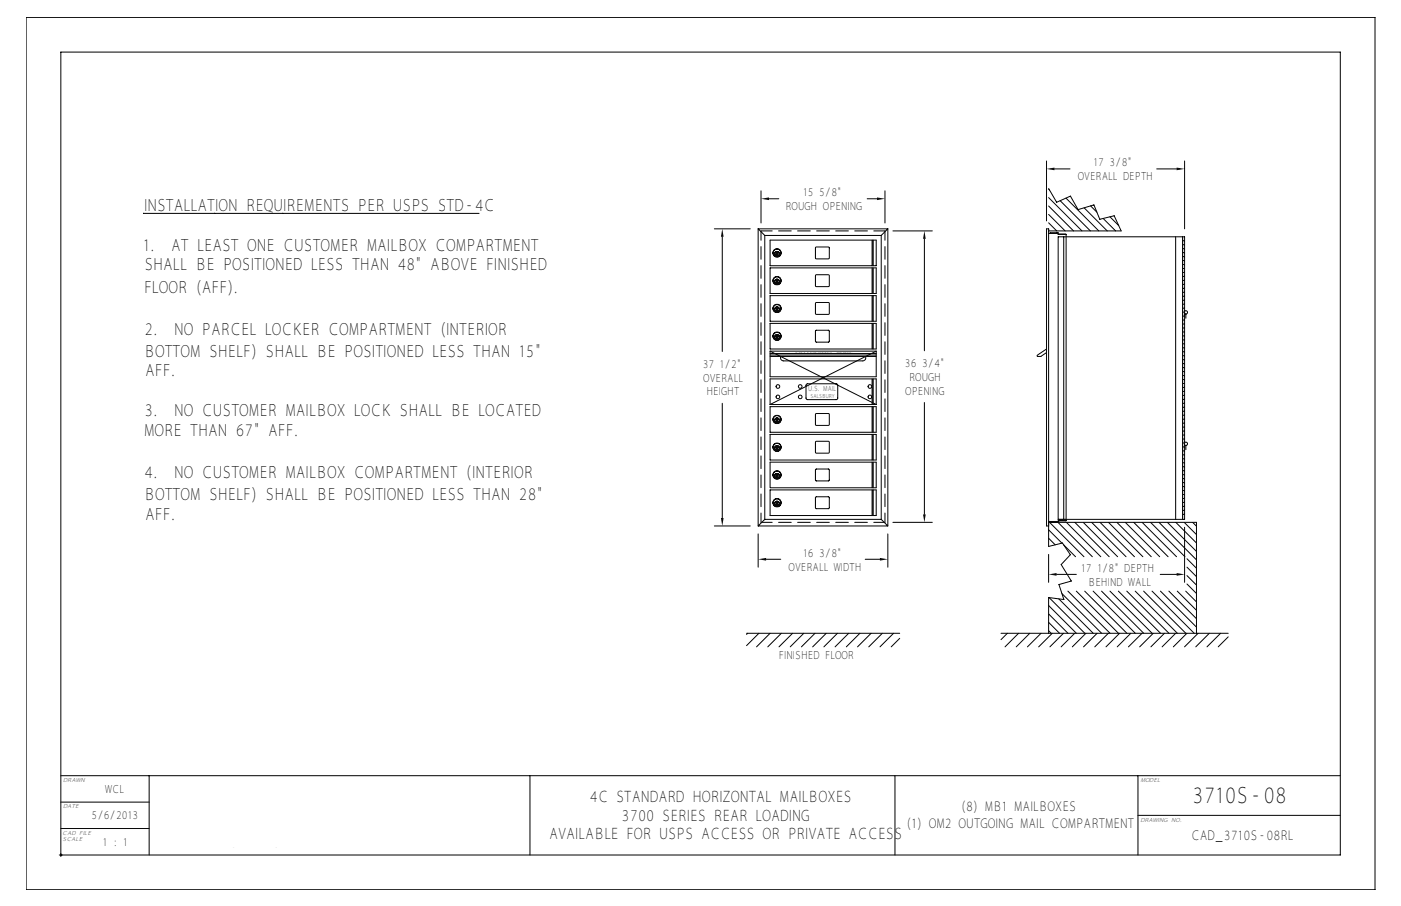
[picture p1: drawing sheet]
<svg xmlns="http://www.w3.org/2000/svg" width="432mm" height="279mm" viewBox="0 0 432 279" stroke-linecap="round" stroke-linejoin="round" font-family="sans-serif">
<g fill="none" stroke="#000" stroke-width=".31">
<path d="M8.1 5.4h415.7v269h-415.7zM234.6 58.9v9.9M272.8 58.9v9.9M322.5 49.6v18.5M323.2 58.3l.3 .3M323.2 58.1l2.5 4.3 4.2-1.9 2.4 4.1 4.9-1.4 1.8 4.4 4.4-1.1 2.2 4.7h-22.4M325 52.1h4.8M356.5 52.1h6.2M365.1 49.6v21M44.4 65.8h-.3h103.7M220.2 70.6h11M222.6 73v35.4"/>
<path d="M233.7 70.6h39.9M233.7 70.6v91.6M233.7 70.6l2 2M235.7 72.6v87.6h35.9M235.7 72.6h35.9M237 61.3h3M237.3 74.1h32.8v7.9h-32.8zM239 78h1M239.4 78l.2 .8zM239.5 77.5v1M251.4 76.3h4.1v3.4h-4.1zM267.3 61.3h3"/>
<path d="M268.8 74.1v7.9M269.1 74.1v7.9M271.6 72.6v87.6M273.6 70.6v91.6l-2-2M273.6 70.6l-2 2M275.2 71.2h12.2M284.9 73.7v34.5M323.2 68.7l2.5 2.5M323.2 66.1l5.1 5.1M323.2 63.5l7.7 7.7M323.2 60.9l10.3 10.3M323.7 72v-.2h2.4v.5h2.5"/>
<path d="M325.8 71.8v.2M325.8 71.8v.2h-2.6M326.1 73h39v87.2h-39zM326.4 72.3v-.1h2.1v.1M326.8 61.9l9.3 9.3M327.9 73v87.2M328.5 61.1l10.2 10.1M328.6 72.3l-.1 88.3h-2.1v-.1M334.1 64.1l7.2 7.1M336.1 63.5l2 1.9M340 67.4l3.9 3.8M342.1 66.9l2.7 2.7"/>
<path d="M362.3 73v87.2M364.5 73v87.2M364.5 79.1h.6M364.5 77.9h.6M364.5 76.7h.6M364.5 75.5h.6M364.5 74.2h.6M237.3 82.6h32.8v7.9h-32.8zM237.3 91.2h32.8v7.9h-32.8zM237.3 99.7h32.8v7.9h-32.8zM239 95.1h1M239 86.6h1"/>
<path d="M239.4 86.6l.2 .7zM239.4 95.2l.2 .7zM239.5 86.1v.9M239.5 94.6v1M251.4 93.4h4.1v3.5h-4.1zM251.4 84.8h4.1v3.5h-4.1zM268.8 82.6v7.9M268.8 91.2v7.9M268.8 99.7v7.9M269.1 82.6v7.9M269.1 91.2v7.9M269.1 99.7v7.9"/>
<path d="M364.5 99.9h.6M364.5 98.7h.6M364.5 97.5h.6M364.5 96.3h.6M364.5 95h.6M364.5 93.8h.6M364.5 92.6h.6M364.5 91.4h.6M364.5 90.1h.6M364.5 88.9h.6M364.5 87.7h.6M364.5 86.5h.6"/>
<path d="M364.5 85.3h.6M364.5 84h.6M364.5 82.8h.6M364.5 81.6h.6M364.5 80.4h.6M365.1 96a.51 .51 0 0 1 .7 0 .51 .51 0 0 1 0 .7 .51 .51 0 0 1-.7 0M365.5 96.8v1.3M237.3 109.9h32.8M237.3 108.3v7.9h32.8v-7.9M237.3 108.3l32.8 16.4M237.3 109.5h32.8M237.3 109h32.8"/>
<path d="M237.3 108.3h32.8M239 103.7h1M239.4 103.7l.2 .8zM239.5 103.2v1M240.7 109.9a.95 .95 0 0 0 .8 1.4h24.4a.95 .95 0 0 0 .9-1.4M248.6 118.5l9.3-.1 .3 .4v4.1l-.5 .3h-9l-.3-.4zM251.4 101.9h4.1v3.5h-4.1zM268.8 116.8v7.9M269.1 116.8v7.9M270.1 108.3l-32.8 16.4M322.5 107.6l-2.8 2.2 1.1 .1 1.7-1.2M364.5 119.5h.6"/>
<path d="M364.5 118.3h.6M364.5 117h.6M364.5 115.8h.6M364.5 114.6h.6M364.5 113.4h.6M364.5 112.2h.6M364.5 110.9h.6M364.5 109.7h.6M364.5 108.5h.6M364.5 107.3h.6M364.5 106h.6M364.5 104.8h.6"/>
<path d="M364.5 103.6h.6M364.5 102.4h.6M364.5 101.1h.6M222.6 124.4v35.4M237.3 124.7v-7.9h32.8v7.9M237.3 125.4h32.8v7.9h-32.8zM237.3 134h32.8v7.9h-32.8zM237.3 124.7h32.8M239 137.9h1M239 129.4h1M239.4 129.4v.7l.2-.7M239.4 138l.2 .7z"/>
<path d="M239.5 128.9v.9M239.5 137.4v1M251.4 136.2h4.1v3.5h-4.1zM251.4 127.6h4.1v3.5h-4.1zM268.8 125.4v7.9M268.8 134v7.9M269.1 125.4v7.9M269.1 134v7.9M284.9 124.1v34.5M364.5 139.1h.6M364.5 137.8h.6M364.5 136.6h.6"/>
<path d="M364.5 135.4h.6M364.5 134.2h.6M364.5 132.9h.6M364.5 131.7h.6M364.5 130.5h.6M364.5 129.3h.6M364.5 128h.6M364.5 126.8h.6M364.5 125.6h.6M364.5 124.4h.6M364.5 123.2h.6M364.5 121.9h.6"/>
<path d="M364.5 120.7h.6M365.1 136.5a.51 .51 0 0 1 .7 0 .51 .51 0 0 1 0 .7 .51 .51 0 0 1-.7 0M365.5 137.4v1.3M237.3 142.5h32.8v7.9h-32.8zM237.3 151.1h32.8v7.9h-32.8zM239 155h1M239 146.5h1M239.4 155.1l.2 .7zM239.4 146.5v.8l.2-.8M239.5 146v1M239.5 154.5v1M251.4 144.7h4.1v3.5h-4.1z"/>
<path d="M251.4 153.3h4.1v3.5h-4.1zM268.8 142.5v7.9M268.8 151.1v7.9M269.1 142.5v7.9M269.1 151.1v7.9M364.5 158.6h.6M364.5 157.4h.6M364.5 156.2h.6M364.5 154.9h.6M364.5 153.7h.6M364.5 152.5h.6M364.5 151.3h.6"/>
<path d="M364.5 150.1h.6M364.5 148.8h.6M364.5 147.6h.6M364.5 146.4h.6M364.5 145.2h.6M364.5 143.9h.6M364.5 142.7h.6M364.5 141.5h.6M364.5 140.3h.6M220.2 162.2h11M233.7 164.7v10.2M235.7 160.2l-2 2h39.9"/>
<path d="M236.1 172.5h4.5M266.7 172.5h4.5M273.6 164.7v10.2M275.2 161.1h12.2M323.2 162.2h-.7v-91.6h.7v97.9l4.3-1 2.4 3.6-2.8 3 3.1 5.1-3.8 1.1 1.5 4.6-4.7-.6v11M323.2 171v8.6M323.2 161.1h45.6v34.2M323.2 166l2 2M323.2 163.4l4.1 4.1M323.5 161.1l10.6 10.6M323.7 160.8v.2h2.1v-.2M325.6 177.1h6.1"/>
<path d="M326.1 161.1l10.6 10.6M327.9 168.1l3.6 3.6M328.6 160.5h-2.5v.5l-2.9-.2M328.7 161.1l10.6 10.6M331.3 161.1l10.6 10.6M333.9 161.1l10.6 10.6M336.5 161.1l10.6 10.6M339 161.1l10.6 10.6M341.6 161.1l10.6 10.6M344.2 161.1l10.6 10.6M346.8 161.1l10.6 10.6M349.4 161.1l10.6 10.6"/>
<path d="M352 161.1l10.6 10.6M354.6 161.1l10.6 10.6M357.2 161.1l11.6 11.6M357.6 177.1h5.1M359.8 161.1l9 9M362.4 161.1l6.4 6.4M365 161.1l3.8 3.8M365.1 162.6v17M365.8 177.5l3 2.9M365.8 174.9l3 2.9M365.8 172.3l3 2.9M367.6 161.1l1.2 1.2"/>
<path d="M230.1 195.3h47.2M230.4 195.3l-.3 .3M233.9 195.3l-3.8 3.8M237.4 195.3l-4.2 4.2M240.8 195.3l-4.2 4.2M244.3 195.3l-4.2 4.2M247.7 195.3l-4.2 4.2M251.2 195.3l-4.2 4.2M254.6 195.3l-4.1 4.2M258.1 195.3l-4.2 4.2M261.6 195.3l-4.2 4.2M265 195.3l-4.2 4.2"/>
<path d="M268.5 195.3l-4.2 4.2M271.9 195.3l-4.1 4.2M275.4 195.3l-4.2 4.2M277.3 196.9l-2.6 2.6M308.5 195.3h70M310.5 195.3l-2 2M313.9 195.3l-4.1 4.2M317.4 195.3l-4.2 4.2M320.9 195.3l-4.2 4.2M323.2 194.5l.8 .8M323.2 191.9l3.4 3.4M323.2 189.3l6 6"/>
<path d="M323.2 186.7l8.6 8.6M323.3 184.3l11.1 11M324.3 195.3l-4.2 4.2M326.3 184.7l10.6 10.6M327.3 183.1l12.2 12.2M327.8 195.3l-4.2 4.2M329.1 182.3l13 13M331.2 195.3l-4.2 4.2M331.7 182.3l13 13M334.3 182.3l13 13M334.7 195.3l-4.2 4.2M336.9 182.3l13 13"/>
<path d="M338.1 195.3l-4.1 4.2M339.5 182.3l13 13M341.6 195.3l-4.2 4.2M342.1 182.3l13 13M344.7 182.3l13 13M345.1 195.3l-4.2 4.2M347.3 182.3l13 13M348.5 195.3l-4.2 4.2M349.9 182.3l13 13M352 195.3l-4.2 4.2M352.5 182.3l13 13M355.1 182.3l13 13"/>
<path d="M355.4 195.3l-4.1 4.2M357.7 182.3l11.1 11.1M358.9 195.3l-4.2 4.2M360.3 182.3l8.5 8.5M362.4 195.3l-4.2 4.2M362.8 182.3l6 5.9M365.4 182.3l3.4 3.3M365.8 195.3l-4.2 4.2M365.8 180.1l3 2.9M369.3 195.3l-4.2 4.2M372.7 195.3l-4.2 4.2M376.2 195.3l-4.2 4.2"/>
<path d="M378.5 196.4l-3 3.1M18.8 239.2h144.5M46 239.2v24.5M163.3 239.2h112.5v24.5M163.3 239.2v24.5M275.8 239.2h137.3M350.7 239.2v24.5M18.8 255.5h27.2M18.8 247.4h27.2M53.8 243.6l1-.6 .9-.2h55.3a2.68 2.68 0 0 1 2.6 2.7v6.3a2.68 2.68 0 0 1-2.6 2.7h-55.3a2.68 2.68 0 0 1-2.7-2.7v-6.7zM54.1 243.9l.9-.6 .7-.1h55.3a2.3 2.3 0 0 1 2.3 2.3v6.3a2.3 2.3 0 0 1-2.3 2.3h-55.3a2.3 2.3 0 0 1-2.3-2.3v-6.7zM54.3 244.2l1.4-.6h55.3a1.91 1.91 0 0 1 1.9 1.9v6.3a1.91 1.91 0 0 1-1.9 1.9h-55.3a1.91 1.91 0 0 1-1.9-1.9v-6.3z"/>
<path d="M55 244.8l.7-.3h55.3l.6 .3 .3 .7v6.3l-.3 .7-.6 .3h-55.3l-.7-.3-.3-.7v-6.3zM55.1 249.8h1.2M55.1 249.4h5.9M55.1 246h56.5M55.1 245.6h56.5M55.1 251.7h56.5M55.1 251.4h56.5M55.1 246.4h1.7M55.1 246.8h1.4M55.1 247.2h1.3M55.1 247.5h1.2M55.1 247.9h1.2"/>
<path d="M55.1 248.3h1.2M55.1 248.7h1.4M55.1 249.1h1.6M55.1 250.2h1.3M55.1 250.6h1.4M55.1 251h1.8M55.1 245.2h56.4M55.1 252.1h56.4M55.6 244.9h55.5M55.6 252.4h55.5M55.7 244.9l-.4 .2-.2 .4v6.3l.2 .4 .4 .2M56.3 249.4a1.48 1.48 0 0 0 1.4 1.9"/>
<path d="M56.5 249.4l.2 1.1 .7 .5h3.9a1.52 1.52 0 0 0 1.2-1.4 1.52 1.52 0 0 0-1.2-1.5h-2.9l-.3-.3 .3-.3h2.3l.3 .4h1.5l-.1-1-.5-.5-4.2-.1a1.52 1.52 0 0 0-1.2 1.5 1.52 1.52 0 0 0 1.2 1.5h3l.3 .3-.3 .3h-2.3l-.3-.5M57.7 246.1a1.73 1.73 0 0 0-1.4 1.7 1.73 1.73 0 0 0 1.4 1.7M58.2 249.8h2.6M58.3 247.8h2.4M61.3 246.1a1.54 1.54 0 0 1 1.4 2h-.6l.4 .5 .2 1.1 1.9-3.5M62.2 246.4h2.3M62.3 248.3h1.2M62.5 246.8h1.8M62.6 248.7h.7M62.7 247.2h1.4M62.7 249.1h.4M62.7 247.5h1.2"/>
<path d="M62.7 247.9h1M64.2 251.1l.4-.9h2.7l.5 .9M64.2 251h3.5M64.4 250.6h3.1M64.8 246.3h2.4l2.5 4.7h-1.7l-.7-1.1h-2.7l-.6 1.1h-1.8zM66 247.3l.7 1.4h-1.5zM66 247.7l.3 .6h-.6zM67.3 246.2l2.4 4.4v-4.3M67.5 246.4h2.2M67.7 246.8h2M67.9 247.2h1.8M68.1 247.5h1.6"/>
<path d="M68.3 247.9h1.4M68.5 248.3h1.2M68.7 248.7h1M68.9 249.1h.8M69.1 249.4h.6M69.3 249.8h.4M69.9 246.3h1.5v3.6h3.9v1.1h-5.4zM71.6 246.8h3.9M71.6 247.2h3.7M71.6 247.5h3.7M71.6 247.9h3.7M71.6 248.3h3.7"/>
<path d="M71.6 248.7h3.8M75.5 251v-.4l.5 .5 .7 .2M75.8 246.4h-4.2v3h3.7M75.8 246.6l.9-.3h3.9l.7 .6 .2 1h-1.6l-.3-.4h-2.3l-.3 .3 .3 .3h3a1.52 1.52 0 0 1 1.2 1.5 1.52 1.52 0 0 1-1.2 1.4l-4.2-.1-.5-.4-.1-1.1h1.5l.3 .5h2.3l.3-.3-.3-.3h-2.9a1.56 1.56 0 0 1-.9-2.7zM76.7 246.1a1.75 1.75 0 0 0-1.5 1.2 1.75 1.75 0 0 0 .5 1.8h-4.1M77.2 249.8h2.6M77.4 249.4h2.2M77.5 247.5h2.1M77.5 247.9h2.1M80.3 246.1a1.54 1.54 0 0 1 1.4 2h-.7a1.77 1.77 0 0 1 .7 1.8 1.77 1.77 0 0 1-1.4 1.4M81.1 251h1.1M81.2 246.4h1"/>
<path d="M81.3 248.3h.9M81.5 250.6h.7M81.5 246.8h.7M81.5 248.7h.7M81.6 250.2h.6M81.6 247.2h.6M81.7 249.1h.5M81.7 249.8h.5M81.7 249.4h.5M81.7 247.5h.5M81.7 247.9h.5M82.2 246.3v4.7"/>
<path d="M84 247.4h2.6l.3 .4-.3 .3h-2.6zM84 249.2h2.6l.3 .4-.3 .3h-2.6zM84.2 247.6l2.5 .1-2.5 .2zM84.2 249.4l2.5 .2-2.5 .1zM87.1 246.1a1.62 1.62 0 0 1 1.3 2.4 1.69 1.69 0 0 1-1.2 2.8M87.1 246.3a1.44 1.44 0 0 1 1 2.3 1.49 1.49 0 0 1-.9 2.4h-4.8v-4.7h4.8M88 246.4h1.2M88.1 251h1.7M88.3 246.8h.9M88.4 250.6h1M88.5 248.3h.7M88.5 248.7h.7"/>
<path d="M88.5 247.2h.7M88.5 247.9h.7M88.5 247.5h.7M88.6 250.2h.7M88.6 249.1h.6M88.6 249.8h.6M88.6 249.4h.6M89.2 246.3v3.6a1.4 1.4 0 0 0 1.4 1.4M89.4 246.3h1.6v3.3l.3 .3 3-.1 .1-3.5h1.5l-.1 4.2-.5 .4-.6 .1-4.7-.1-.4-.4-.2-.6zM91.2 246.3l.1 3.4h2.9v-3.4M91.2 249.4h3M91.2 246.4h3"/>
<path d="M91.2 246.8h3M91.2 247.2h3M91.2 247.5h3M91.2 247.9h3M91.2 248.3h3M91.2 248.7h3M91.2 249.1h3M95.6 251h1.2M95.9 250.6h.9M96.1 250.2h.7M96.1 246.3v3.6a1.4 1.4 0 0 1-1.4 1.4M96.1 249.8h.7"/>
<path d="M96.1 249.4h.7M96.1 246.4h.7M96.1 246.8h.7M96.1 247.2h.7M96.1 247.5h.7M96.1 247.9h.7M96.1 248.3h.7M96.1 248.7h.7M96.1 249.1h.7M96.8 246.3v4.7M98.6 247.4h2.7l.2 1.1-.3 .2h-2.6zM98.8 247.6h2.4l.1 .8-2.5 .1z"/>
<path d="M98.8 247.9h2.5M98.8 248.3h2.5M98.8 250.2h2.5M98.8 250.6h2.5M98.8 251h2.5M101.3 250.2l-2.5-.1v.9M101.3 250.2v.8M101.8 246.1a1.4 1.4 0 0 1 1.4 1.4v1.1l1.6 .1M102.9 246.4l2.7 3.2v1.4M103 248.6v.2a.48 .48 0 0 0-.3 .5 .48 .48 0 0 0 .3 .4v1.3h-1.5v-.9l-.3-.2h-2.6v1.1h-1.6v-4.7h4.8l.9 .3a2.15 2.15 0 0 1 .3 2M103 246.3h2l1.6 1.8 1.6-1.8h2l-2.8 3.2v1.5h-1.6v-1.5zM103.1 249.4h2.4"/>
<path d="M103.1 249.1h2.1M103.2 247.2h.3M103.2 249.8h2.4M103.2 248.6l-.2 .7 .2 1.7M103.2 247.5h.6M103.2 247.9h1M103.2 248.3h1.3M103.2 250.2h2.4M103.2 250.6h2.4M103.2 251h2.4M105.2 246.1l1.4 1.6 1.4-1.6M105.4 246.4h2.4"/>
<path d="M105.8 246.8h1.7M106.1 247.2h1M106.4 247.5h.4M107.6 249.8h4M107.6 250.2h4M107.6 250.6h4M107.6 251h4M107.7 249.4h3.9M108 249.1h3.6M108.4 248.7h3.2M108.7 248.3h2.9M109 247.9h2.6"/>
<path d="M109.4 247.5h2.2M109.7 247.2h1.9M110 246.8h1.6M111 244.9l.4 .2 .2 .4v6.3l-.2 .4-.4 .2M111.6 246.4h-1.2l-2.8 3.2v1.4M350.7 251.4h62.4M18.3 263.7h394.8v-247.6h-394.3v248.1"/>
<circle cx="239.5" cy="78" r="1.28"/>
<circle cx="239.5" cy="78" r="1.19"/>
<circle cx="239.5" cy="78.3" r=".73"/>
<circle cx="239.5" cy="78.3" r=".7"/>
<circle cx="239.5" cy="78.3" r=".76"/>
<circle cx="239.5" cy="86.6" r="1.28"/>
<circle cx="239.5" cy="86.9" r=".7"/>
<circle cx="239.5" cy="95.4" r=".73"/>
<circle cx="239.5" cy="86.9" r=".73"/>
<circle cx="239.5" cy="95.1" r="1.28"/>
<circle cx="239.5" cy="95.4" r=".7"/>
<circle cx="239.5" cy="95.4" r=".76"/>
<circle cx="239.5" cy="86.9" r=".76"/>
<circle cx="239.5" cy="95.1" r="1.19"/>
<circle cx="239.5" cy="86.6" r="1.19"/>
<circle cx="239.5" cy="104" r=".73"/>
<circle cx="239.5" cy="104" r=".76"/>
<circle cx="239.5" cy="103.7" r="1.19"/>
<circle cx="239.5" cy="103.7" r="1.28"/>
<circle cx="239.5" cy="104" r=".7"/>
<circle cx="239.8" cy="119.2" r=".56"/>
<circle cx="246.6" cy="119.2" r=".56"/>
<circle cx="268.1" cy="119.2" r=".56"/>
<circle cx="239.5" cy="129.7" r=".7"/>
<circle cx="239.5" cy="129.4" r="1.28"/>
<circle cx="239.5" cy="138.2" r=".73"/>
<circle cx="239.5" cy="129.7" r=".73"/>
<circle cx="239.5" cy="137.9" r="1.28"/>
<circle cx="239.5" cy="138.2" r=".7"/>
<circle cx="239.5" cy="129.7" r=".76"/>
<circle cx="239.5" cy="138.2" r=".76"/>
<circle cx="239.5" cy="137.9" r="1.19"/>
<circle cx="239.5" cy="129.4" r="1.19"/>
<circle cx="239.8" cy="122.4" r=".56"/>
<circle cx="246.6" cy="122.4" r=".56"/>
<circle cx="268.1" cy="122.4" r=".56"/>
<circle cx="239.5" cy="155.3" r=".73"/>
<circle cx="239.5" cy="146.8" r=".73"/>
<circle cx="239.5" cy="155" r="1.19"/>
<circle cx="239.5" cy="146.5" r="1.19"/>
<circle cx="239.5" cy="146.5" r="1.28"/>
<circle cx="239.5" cy="155" r="1.28"/>
<circle cx="239.5" cy="146.8" r=".7"/>
<circle cx="239.5" cy="155.3" r=".7"/>
<circle cx="239.5" cy="146.8" r=".76"/>
<circle cx="239.5" cy="155.3" r=".76"/>
</g>
<path d="M322.5 52.1l2.5-.4v.8zM362.7 51.7l2.4 .4-2.4 .4zM222.6 70.6l.4 2.4h-.8zM234.6 61.3l2.4-.4v.8zM270.3 60.9l2.5 .4-2.5 .4zM284.9 71.2l.4 2.5h-.8zM222.2 159.8h.8l-.4 2.4zM284.5 158.6h.8l-.4 2.5zM233.7 172.5l2.4-.4v.8zM271.2 172.1l2.4 .4-2.4 .4zM323.2 177.1l2.4-.4v.8zM362.7 176.7l2.4 .4-2.4 .4z" fill="#000"/>
<path d="M234.6 161.1v-89.9M272.8 161.1v-89.9" fill="none" stroke="#000" stroke-width=".31" stroke-dasharray="3.9 2" stroke-dashoffset="1"/>
<path d="M234.6 71.2h38.2M234.6 161.1h38.2" fill="none" stroke="#000" stroke-width=".31" stroke-dasharray="3.9 2" stroke-dashoffset=".5"/>
<path d="M47.8 240.3h113.3v20.9h-113.3z" fill-rule="evenodd" fill="#fff"/>
<text font-size="6.9" x="367.4" y="247.8">3710S-08</text>
<g font-size="5.2">
<text x="44.4" y="65.1">INSTALLATION REQUIREMENTS PER USPS STD-4C</text>
<text x="44.1" y="77.3">1.</text>
<text x="52.8" y="77.3">AT LEAST ONE CUSTOMER MAILBOX COMPARTMENT</text>
<text x="44.5" y="83.4">SHALL BE POSITIONED LESS THAN 48&quot; ABOVE FINISHED</text>
<text x="44.4" y="90.2">FLOOR (AFF).</text>
<text x="44.5" y="103.2">2.</text>
<text x="53.7" y="103.2">NO PARCEL LOCKER COMPARTMENT (INTERIOR</text>
<text x="44.4" y="110">BOTTOM SHELF) SHALL BE POSITIONED LESS THAN 15&quot;</text>
<text x="44.8" y="116.1">AFF.</text>
<text x="44.5" y="128.3">3.</text>
<text x="53.7" y="128.3">NO CUSTOMER MAILBOX LOCK SHALL BE LOCATED</text>
<text x="44.4" y="134.4">MORE THAN 67&quot; AFF.</text>
<text x="44.5" y="147.4">4.</text>
<text x="53.7" y="147.4">NO CUSTOMER MAILBOX COMPARTMENT (INTERIOR</text>
<text x="44.4" y="154.2">BOTTOM SHELF) SHALL BE POSITIONED LESS THAN 28&quot;</text>
<text x="44.8" y="160.3">AFF.</text>
</g>
<g font-size="4.8">
<text x="181.8" y="247.5">4C STANDARD HORIZONTAL MAILBOXES</text>
<text x="191.6" y="253.2">3700 SERIES REAR LOADING</text>
<text x="169.2" y="258.9">AVAILABLE FOR USPS ACCESS OR PRIVATE ACCESS</text>
</g>
<g font-size="4.1">
<text x="296.3" y="250">(8) MB1 MAILBOXES</text>
<text x="279.4" y="255.4">(1) OM2 OUTGOING MAIL COMPARTMENT</text>
<text x="367.1" y="259">CAD_3710S-08RL</text>
</g>
<g font-size="3.5">
<text x="337" y="51.3">17 3/8&quot;</text>
<text x="332.2" y="55.6">OVERALL DEPTH</text>
<text x="242.1" y="64.8">ROUGH OPENING</text>
<text x="247.5" y="60.5">15 5/8&quot;</text>
<text x="216.6" y="113.5">37 1/2&quot;</text>
<text x="278.9" y="113.3">36 3/4&quot;</text>
<text x="216.8" y="117.8">OVERALL</text>
<text x="280.2" y="117.6">ROUGH</text>
<text x="217.8" y="121.9">HEIGHT</text>
<text x="279" y="121.7">OPENING</text>
<text x="247.5" y="171.7">16 3/8&quot;</text>
<text x="243" y="176">OVERALL WIDTH</text>
<text x="333.3" y="176.3">17 1/8&quot; DEPTH</text>
<text x="335.4" y="180.6">BEHIND WALL</text>
<text x="240.1" y="203.1">FINISHED FLOOR</text>
<text x="32.4" y="244.5">WCL</text>
<text x="28.2" y="252.6">5/6/2013</text>
<text x="31.7" y="260.8">1 : 1</text>
</g>
<text font-size="2.2" x="249" y="120.6">U.S. MAIL</text>
<g font-size="1.8">
<text x="19.5" y="241.2">DRAWN</text>
<text x="351.5" y="241.2">MODEL</text>
<text x="19.5" y="249.3">DATE</text>
<text x="19.2" y="257.5">CAD FILE</text>
<text x="351.5" y="253.4">DRAWING NO.</text>
<text x="19.3" y="259.5">SCALE</text>
</g>
<text font-size="1.7" x="249.8" y="122.6">SALSBURY</text>
<g font-size=".5">
<text x="245.2" y="108.8">OUTGOING</text>
<text x="257.8" y="108.8">MAIL</text>
</g>
</svg>
